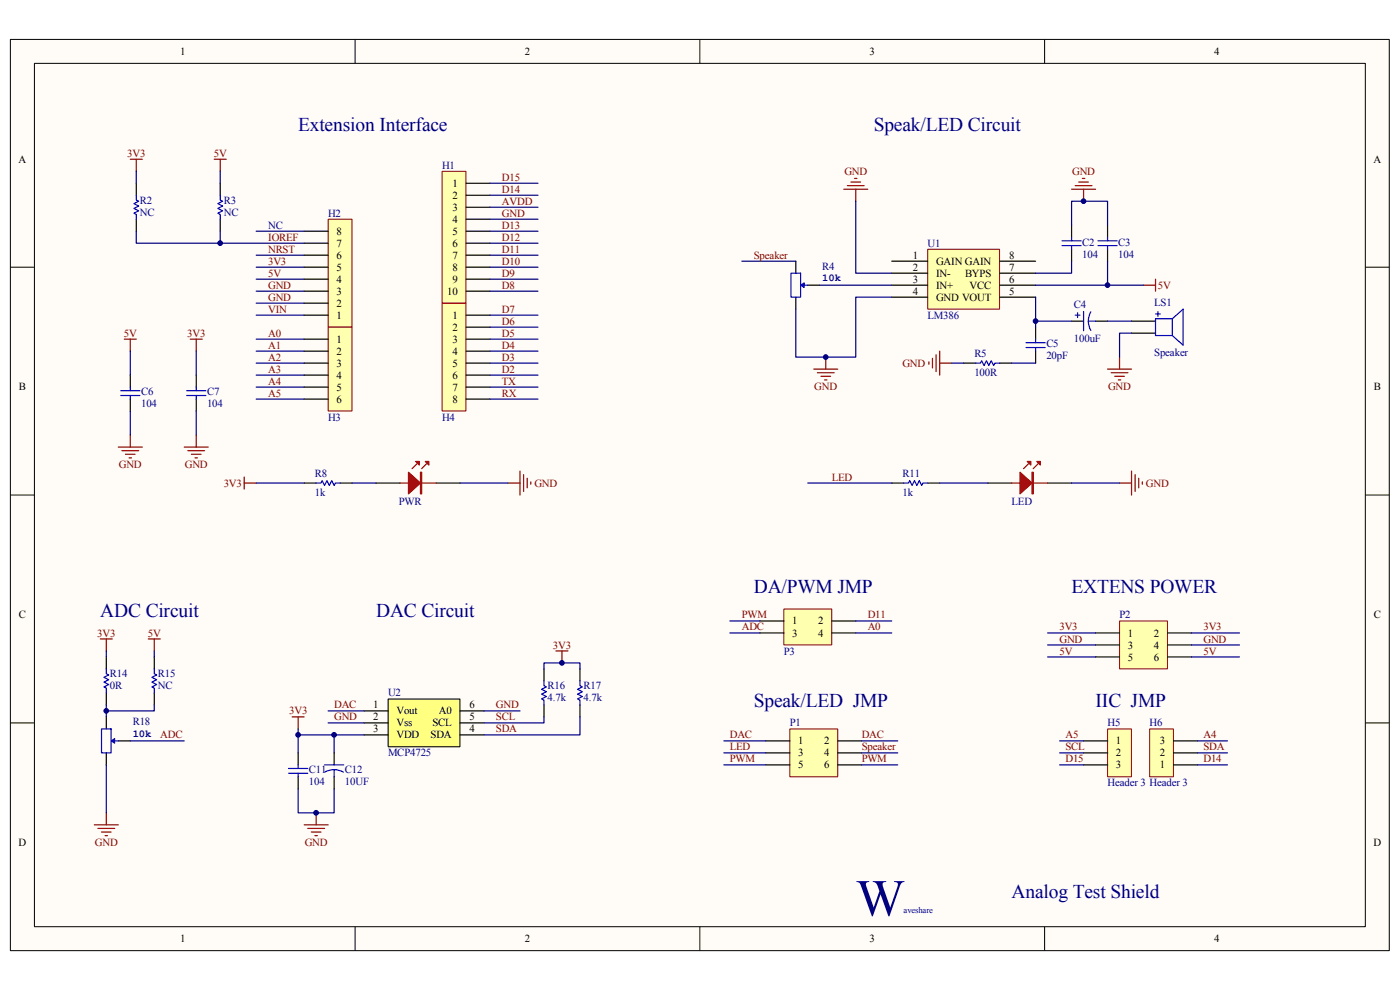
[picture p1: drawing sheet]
<svg xmlns="http://www.w3.org/2000/svg" width="297mm" height="210mm" viewBox="0 0 297 210" stroke-linecap="round" stroke-linejoin="round" font-family="sans-serif">
<path d="M2.2 8.4h292.5v193.3h-292.5z" fill="#fffcf8"/>
<path d="M2.2 8.4h292.5v193.3h-292.5z" fill="none" stroke="#000" stroke-width=".21"/>
<path d="M7.3 13.5h282.3v183.1h-282.3z" fill="#fffcf8"/>
<g fill="none" stroke="#000" stroke-width=".21">
<path d="M7.3 13.4h282.3v183.2h-282.3zM75.3 8.3v5.1M148.5 8.3v5.1M221.6 8.3v5.1M2.2 56.7h5.1M289.7 56.7h5M2.2 105h5.1M289.7 105h5M2.2 153.3h5.1M289.7 153.3h5M75.3 196.6v5.1M148.5 196.6v5.1"/>
<path d="M221.6 196.6v5.1"/>
</g>
<path d="M196.8 52.9h15.2v12.7h-15.2z" fill="#ffffb0"/>
<path d="M196.8 52.9h15.2v12.7h-15.2z" fill="none" stroke="#800000" stroke-width=".21"/>
<path d="M189.2 55.4h7.6M189.2 57.9h7.6M212.1 55.4h7.6M212.1 57.9h7.6M189.2 60.5h7.6M189.2 63h7.6M212.1 60.5h7.6M212.1 63h7.6M240 68.1h5.1M240 70.7h5.1" fill="none" stroke="#000" stroke-width=".25"/>
<path d="M245.1 66.6h1.1M245.6 66.1v1M248.7 67.6l2.3-2v7.6l-2.3-2M248.7 67.6v3.6M248.7 67.6h-3.6v3.6h3.6" fill="none" stroke="#00f" stroke-width=".25"/>
<path d="M69.6 46.5h5.1v22.9h-5.1z" fill="#ffffb0"/>
<path d="M69.6 46.5h5.1v22.9h-5.1z" fill="none" stroke="#800000" stroke-width=".21"/>
<path d="M64.5 59.2h5.1M64.5 56.7h5.1M64.5 54.1h5.1M64.5 51.6h5.1M64.5 49h5.1M64.5 66.9h5.1M64.5 64.3h5.1M64.5 61.8h5.1" fill="none" stroke="#000" stroke-width=".25"/>
<path d="M93.8 64.3h5v22.9h-5z" fill="#ffffb0"/>
<path d="M93.8 64.3h5v22.9h-5z" fill="none" stroke="#800000" stroke-width=".21"/>
<path d="M98.9 66.9h5.1M98.9 69.4h5.1M98.9 71.9h5.1M98.9 74.5h5.1M98.9 77h5.1M98.9 79.6h5.1M98.9 82.1h5.1M98.9 84.7h5.1" fill="none" stroke="#000" stroke-width=".25"/>
<path d="M93.8 36.4h5v27.9h-5z" fill="#ffffb0"/>
<path d="M93.8 36.3h5v28h-5z" fill="none" stroke="#800000" stroke-width=".21"/>
<path d="M98.9 38.9h5.1M98.9 41.4h5.1M98.9 44h5.1M98.9 46.5h5.1M98.9 49h5.1M98.9 51.6h5.1M98.9 54.1h5.1M98.9 56.7h5.1M98.9 59.2h5.1M98.9 61.8h5.1" fill="none" stroke="#000" stroke-width=".25"/>
<path d="M54.3 49h10.2M54.3 54.1h10.2M54.3 56.7h10.2M54.3 59.2h10.2M54.3 61.8h10.2M54.3 64.3h10.2M54.3 66.9h10.2" fill="none" stroke="#000080" stroke-width=".25"/>
<path d="M69.6 69.4h5.1v17.8h-5.1z" fill="#ffffb0"/>
<path d="M69.6 69.4h5.1v17.8h-5.1z" fill="none" stroke="#800000" stroke-width=".21"/>
<g fill="none" stroke="#000" stroke-width=".25">
<path d="M28.9 38.9v2.5M46.7 38.9v2.5M28.9 46.5v2.5M46.7 46.5v2.5M227.3 47.8v2.5M227.3 52.9v2.5M235 47.8v2.5M235 52.9v2.5M27.6 79.6v2.5M41.6 79.6v2.5M64.5 71.9h5.1M64.5 74.5h5.1"/>
<path d="M64.5 77h5.1M64.5 79.6h5.1M227.3 68.1h2.6M232.4 68.1h2.6M27.6 84.7v2.5M41.6 84.7v2.5M64.5 82.1h5.1M64.5 84.7h5.1M189.2 102.5h2.5M196.8 102.5h2.5M209.5 102.5h5.1M222.2 102.5h5.1"/>
</g>
<g fill="none" stroke="#000080" stroke-width=".25">
<path d="M28.9 36.3v2.6M46.7 36.3v2.6M104 38.9h10.1M28.9 49v2.6h17.8M46.7 49v2.6h17.8M104 41.4h10.1M104 44h10.1M104 46.5h10.1M104 49h10.1M104 51.6h10.1M104 54.1h10.1M104 56.7h10.1"/>
<path d="M104 59.2h10.1M181.5 42.7v15.2h7.7M227.3 55.4v2.5h-7.6M227.3 47.8v-5.1h7.7v5.1M235 55.4v5.1h-15.3M27.6 74.5v5.1M54.3 71.9h10.2M54.3 74.5h10.2M54.3 77h10.2M54.3 79.6h10.2M104 71.9h10.1M104 74.5h10.1"/>
<path d="M104 77h10.1M104 79.6h10.1M104 61.8h10.1M104 66.9h10.1M104 69.4h10.1M219.7 63v5.1h7.6M235 68.1h5M235 60.5h7.6M240 70.7h-2.5v5.1M27.6 87.2v5.1M54.3 82.1h10.2M54.3 84.7h10.2"/>
<path d="M104 82.1h10.1M104 84.7h10.1M54.3 102.5h10.2M74.7 102.5h5.1M97.6 102.5h10.2M171.4 102.5h17.8M199.3 102.5h10.2M227.3 102.5h10.2"/>
</g>
<g fill="none" stroke="#800000" stroke-width=".25">
<path d="M27.6 33.8h2.6M28.9 33.8v2.5M45.4 33.8h2.6M46.7 33.8v2.5M179.8 39.4h3.5M180.5 38.6h2.1M181.3 37.9h.5M228.1 39.4h3.6M228.9 38.6h2M229.6 37.9h.5M179 40.1h5.1M181.5 40.1v2.6"/>
<path d="M227.3 40.1h5.1M229.9 40.1v2.6M245.1 59.2v2.6M26.4 71.9h2.5M27.6 71.9v2.6M40.4 71.9h2.5M41.6 71.9v2.6M172.6 78.3h5.1M173.4 79.1h3.6M174.2 79.8h2M175.2 75.8v2.5M235 78.3h5"/>
<path d="M235.7 79.1h3.6M236.5 79.8h2M237.5 75.8v2.5M242.6 60.5h2.5M25.1 94.8h5.1M25.9 95.6h3.5M26.6 96.4h2.1M27.4 97.1h.5M27.6 92.3v2.5M39.1 94.8h5.1M39.9 95.6h3.5M40.6 96.4h2"/>
<path d="M41.4 97.1h.5M41.6 92.3v2.5M110.3 99.9v5.1M174.9 80.6h.5M237.2 80.6h.6M240 99.9v5.1M51.8 101.2v2.5M51.8 102.5h2.5M107.8 102.5h2.5M111.1 100.7v3.5M111.8 101.4v2.1M112.6 102.2v.5"/>
<path d="M237.5 102.5h2.5M240.8 100.7v3.5M241.6 101.4v2.1M242.3 102.2v.5"/>
</g>
<g fill="none" stroke="#00f" stroke-width=".25">
<path d="M28.9 41.4v1l.5 .3-1 .5 1 .5-1 .5 1 .5-1 .5 .5 .3v1M46.7 41.4v1l.5 .3-1 .5 1 .5-1 .5 1 .5-1 .5 .5 .3v1M225.3 51.1h4.1M225.3 52.1h4.1M227.3 50.3v.8M227.3 52.1v.8M232.9 51.1h4.1M232.9 52.1h4.1M235 50.3v.8M235 52.1v.8M228.1 66.9h1M228.6 66.3v1.1"/>
<path d="M229.9 66.1v4.1M230.9 68.1h1.5M231.4 66.1l-.4 1.2-.1 .9 .2 1.1 .3 .8M25.6 82.9h4.1M25.6 83.9h4.1M27.6 82.1v.8M27.6 83.9v.8M39.6 82.9h4.1M39.6 83.9h4.1M41.6 82.1v.8M41.6 83.9v.8M191.7 102.5h1l.3-.5 .5 1 .5-1 .5 1 .5-1 .5 1 .3-.5h1"/>
</g>
<path d="M218.2 98.4l-1 1M220.2 98.4l-1 1M214.6 102.5h7.6" fill="none" stroke="#bf0000" stroke-width=".25"/>
<g fill="#bf0000" stroke="#bf0000" stroke-width=".25">
<path d="M216.4 100.2l2.5 2.3-2.5 2.3z"/>
<path d="M220 97.9h.7v.7z"/>
<path d="M217.9 97.9h.8v.7z"/>
<path d="M218.9 100.2h.3v4.6h-.3z" fill-rule="evenodd"/>
</g>
<path d="M237.5 131.7h10.2v10.2h-10.2z" fill="#ffffb0"/>
<path d="M237.5 131.7h10.2v10.2h-10.2z" fill="none" stroke="#800000" stroke-width=".21"/>
<path d="M232.4 134.3h5.1M232.4 136.8h5.1M232.4 139.4h5.1M247.7 134.3h5.1M247.7 136.8h5.1M247.7 139.4h5.1" fill="none" stroke="#000" stroke-width=".25"/>
<path d="M222.2 134.3h10.2M222.2 136.8h10.2M222.2 139.4h10.2M252.8 134.3h10.1M252.8 136.8h10.1M252.8 139.4h10.1" fill="none" stroke="#000080" stroke-width=".25"/>
<path d="M167.6 154.6h10.1v10.2h-10.1z" fill="#ffffb0"/>
<path d="M167.6 154.6h10.1v10.2h-10.1z" fill="none" stroke="#800000" stroke-width=".21"/>
<path d="M162.5 157.2h5M162.5 159.7h5M177.7 157.2h5.1M177.7 159.7h5.1M162.5 162.2h5M177.7 162.2h5.1" fill="none" stroke="#000" stroke-width=".25"/>
<path d="M153.6 157.2h8.9M153.6 159.7h8.9M182.8 157.2h7.6M182.8 159.7h7.6M153.6 162.2h8.9M182.8 162.2h7.6" fill="none" stroke="#000080" stroke-width=".25"/>
<path d="M82.4 148.3h15.2v10.1h-15.2z" fill="#ffff80"/>
<path d="M82.3 148.3h15.3v10.1h-15.3z" fill="none" stroke="#000" stroke-width=".21"/>
<g fill="none" stroke="#000" stroke-width=".25">
<path d="M168.8 55.4v2.5M168.8 63v2.6M171.4 60.5h2.5M204.4 77h2.6M212.1 77h2.5M219.7 69.4v2.5M219.7 74.5v2.5M64.5 102.5h2.6M72.2 102.5h2.5M79.8 102.5h5.1M92.5 102.5h5.1M22.6 139.4v2.5"/>
<path d="M32.7 139.4v2.5M22.6 147v2.5M22.6 152.1v2.5M22.6 159.7v2.5M25.1 157.2h2.5M32.7 147v2.5M63.3 159.7v2.5M70.9 159.7v2.5M77.2 150.8h5.1M77.2 153.3h5.1M77.2 155.9h5.1M97.6 150.8h5.1"/>
<path d="M97.6 153.3h5.1M97.6 155.9h5.1M115.4 141.9v2.5M115.4 149.5v2.6M123 141.9v2.5M123 149.5v2.6M63.3 164.8v2.5M70.9 164.8v2.5"/>
</g>
<g fill="none" stroke="#00f" stroke-width=".25">
<path d="M167.8 57.9h2v5.1h-2zM170.1 60.5h1.3M207 77h1l.2-.5 .6 1 .5-1 .5 1 .5-1 .5 1 .2-.5h1.1M217.7 72.7h4M217.7 73.7h4M219.7 71.9v.8M219.7 73.7v.8M67.1 102.5h1l.2-.5 .5 1 .6-1 .5 1 .5-1 .5 1 .2-.5h1.1M21.5 154.6h2.1v5.1h-2.1zM22.6 141.9v1l.5 .3-1.1 .5 1.1 .5-1.1 .5 1.1 .5-1.1 .5 .6 .3v1M23.8 157.2h1.3M32.7 141.9v1l.5 .3-1 .5 1 .5-1 .5 1 .5-1 .5 .5 .3v1"/>
<path d="M115.4 144.4v1.1l.5 .2-1 .5 1 .5-1 .5 1 .5-1 .6 .5 .2v1M123 144.4v1.1l.5 .2-1 .5 1 .5-1 .5 1 .5-1 .6 .5 .2v1M61.2 163h4.1M61.2 164h4.1M63.3 162.2v.8M63.3 164v.8M68.8 162.2h4.1M70.9 163.3l1.2 .2 .8 .3M70.9 163.3h-.8l-1.2 .5M70.9 163.3v1.5"/>
</g>
<g fill="#00f" stroke="#00f" stroke-width=".21">
<path d="M23.6 157.2l.7-.5v1z"/>
<path d="M169.8 60.5l.8-.5v1z"/>
</g>
<g fill="none" stroke="#000080" stroke-width=".25">
<path d="M157.4 55.4h11.4M41.6 74.5v5.1M173.9 60.5h15.3M189.2 63h-7.7v12.8h-12.7v-10.2M201.9 77h2.5M214.6 77h5.1M219.7 68.1v1.3M41.6 87.2v5.1M22.6 138.1v1.3M32.7 138.1v1.3M22.6 149.5v1.3M27.6 157.2h11.5"/>
<path d="M32.7 149.5v1.3h-10.1v1.3M63.3 154.6v1.3h13.9M63.3 155.9v3.8M69.6 150.8h7.6M69.6 153.3h7.6M70.9 155.9v3.8M102.7 150.8h7.6M115.4 141.9v-1.3h7.6v1.3M115.4 152.1v1.2h-12.7M123 152.1v3.8h-20.3M22.6 162.2v10.2M63.3 167.3v5.1h7.6v-5.1"/>
</g>
<g fill="none" stroke="#800000" stroke-width=".25">
<path d="M197.1 76.8v.5M197.8 76v2M198.6 75.2v3.6M199.3 74.5v5.1M199.3 77h2.6M21.3 135.5h2.5M22.6 135.5v2.6M31.5 135.5h2.5M32.7 135.5v2.6M117.9 138.1h2.6M119.2 138.1v2.5M62 152.1h2.5"/>
<path d="M63.3 152.1v2.5M20 175h5.1M20.8 175.7h3.5M21.5 176.5h2.1M22.3 177.3h.5M22.6 172.4v2.6M64.5 175h5.1M65.3 175.7h3.5M66.1 176.5h2M66.8 177.3h.5M67.1 172.4v2.6"/>
</g>
<path d="M88.4 98.4l-1 1M90.5 98.4l-1 1M84.9 102.5h7.6" fill="none" stroke="#bf0000" stroke-width=".25"/>
<g fill="#bf0000" stroke="#bf0000" stroke-width=".25">
<path d="M86.7 100.2l2.5 2.3-2.5 2.3z"/>
<path d="M90.2 97.9h.8v.7z"/>
<path d="M88.2 97.9h.7v.7z"/>
<path d="M89.2 100.2h.3v4.6h-.3z" fill-rule="evenodd"/>
</g>
<path d="M166.3 129.2h10.1v7.6h-10.1z" fill="#ffffb0"/>
<path d="M166.3 129.2h10.1v7.6h-10.1z" fill="none" stroke="#800000" stroke-width=".21"/>
<path d="M161.2 131.7h5.1M161.2 134.3h5.1M176.5 131.7h5M176.5 134.3h5" fill="none" stroke="#000" stroke-width=".25"/>
<path d="M154.8 131.7h6.4M154.8 134.3h6.4M181.5 131.7h7.7M181.5 134.3h7.7" fill="none" stroke="#000080" stroke-width=".25"/>
<path d="M235 154.6h5v10.2h-5z" fill="#ffffb0"/>
<path d="M235 154.6h5v10.2h-5z" fill="none" stroke="#800000" stroke-width=".21"/>
<path d="M229.9 157.2h5.1M229.9 159.7h5.1M229.9 162.2h5.1" fill="none" stroke="#000" stroke-width=".25"/>
<path d="M243.9 154.6h5v10.2h-5z" fill="#ffffb0"/>
<path d="M243.9 154.6h5v10.2h-5z" fill="none" stroke="#800000" stroke-width=".21"/>
<path d="M249 159.7h5M249 157.2h5M249 162.2h5" fill="none" stroke="#000" stroke-width=".25"/>
<path d="M224.8 157.2h5.1M224.8 159.7h5.1M254 157.2h6.4M254 159.7h6.4M224.8 162.2h5.1M254 162.2h6.4" fill="none" stroke="#000080" stroke-width=".25"/>
<g fill="#000080" stroke="#000080" stroke-width=".21">
<circle cx="22.5" cy="150.8" r=".5"/>
<circle cx="46.7" cy="51.6" r=".5"/>
<circle cx="63.2" cy="155.9" r=".5"/>
<circle cx="67.1" cy="172.4" r=".5"/>
<circle cx="70.9" cy="155.9" r=".5"/>
<circle cx="119.2" cy="140.6" r=".5"/>
<circle cx="175.2" cy="75.7" r=".5"/>
<circle cx="219.7" cy="68.1" r=".5"/>
<circle cx="229.9" cy="42.7" r=".5"/>
<circle cx="234.9" cy="60.5" r=".5"/>
</g>
<text font-size="11" fill="#000080" x="181.5" y="194.2">W</text>
<g font-size="4.1" fill="#000080">
<text x="63.2" y="27.8">Extension Interface</text>
<text x="185.3" y="27.8">Speak/LED Circuit</text>
<text x="159.9" y="125.7">DA/PWM JMP</text>
<text x="227.3" y="125.7">EXTENS POWER</text>
<text x="21.3" y="130.8">ADC Circuit</text>
<text x="79.8" y="130.8">DAC Circuit</text>
<text x="159.9" y="149.9">Speak/LED JMP</text>
<text x="232.4" y="149.9">IIC JMP</text>
<text x="214.6" y="190.6">Analog Test Shield</text>
</g>
<g font-size="2.3">
<text x="38.2" y="11.6">1</text>
<text x="111.4" y="11.6">2</text>
<text x="184.5" y="11.6">3</text>
<text x="257.6" y="11.6">4</text>
<text x="4" y="34.5">A</text>
<text x="291.4" y="34.5">A</text>
<text x="96" y="39.6">1</text>
<text x="96" y="42.2">2</text>
<text x="96" y="44.7">3</text>
<text x="96" y="47.3">4</text>
<text x="71.4" y="52.4">7</text>
<text x="71.4" y="49.8">8</text>
<text x="96" y="49.8">5</text>
<text x="96" y="52.4">6</text>
<text x="71.4" y="60">4</text>
<text x="71.4" y="57.4">5</text>
<text x="71.4" y="54.9">6</text>
<text x="96" y="54.9">7</text>
<text x="96" y="57.4">8</text>
<text x="96" y="60">9</text>
<text x="193.6" y="54.9">1</text>
<text x="193.6" y="57.4">2</text>
<text x="193.6" y="60">3</text>
<text x="198.6" y="56.2">GAIN GAIN</text>
<text x="198.6" y="58.7">IN-</text>
<text x="204.7" y="58.7">BYPS</text>
<text x="214.1" y="60">6</text>
<text x="214.1" y="57.4">7</text>
<text x="214.1" y="54.9">8</text>
<text x="71.4" y="65.1">2</text>
<text x="71.4" y="62.5">3</text>
<text x="94.8" y="62.5">10</text>
<text x="193.6" y="62.5">4</text>
<text x="198.6" y="61.2">IN+</text>
<text x="198.6" y="63.8">GND VOUT</text>
<text x="205.7" y="61.2">VCC</text>
<text x="214.1" y="62.5">5</text>
<text x="71.4" y="67.6">1</text>
<text x="96" y="67.6">1</text>
<text x="96" y="70.2">2</text>
<text x="71.4" y="72.7">1</text>
<text x="71.4" y="75.2">2</text>
<text x="71.4" y="77.8">3</text>
<text x="96" y="72.7">3</text>
<text x="96" y="75.2">4</text>
<text x="96" y="77.8">5</text>
<text x="4" y="82.8">B</text>
<text x="71.4" y="80.3">4</text>
<text x="71.4" y="82.9">5</text>
<text x="96" y="80.3">6</text>
<text x="96" y="82.9">7</text>
<text x="291.4" y="82.8">B</text>
<text x="71.4" y="85.4">6</text>
<text x="96" y="85.4">8</text>
<text x="4" y="131.2">C</text>
<text x="291.4" y="131.2">C</text>
<text x="168.1" y="132.5">1</text>
<text x="168.1" y="135">3</text>
<text x="173.5" y="132.5">2</text>
<text x="173.5" y="135">4</text>
<text x="239.3" y="135">1</text>
<text x="239.3" y="137.6">3</text>
<text x="244.8" y="135">2</text>
<text x="244.8" y="137.6">4</text>
<text x="239.3" y="140.1">5</text>
<text x="244.8" y="140.1">6</text>
<text x="79.2" y="150.3">1</text>
<text x="79.2" y="152.8">2</text>
<text x="79.2" y="155.4">3</text>
<text x="84.1" y="151.6">Vout</text>
<text x="84.1" y="154.1">Vss</text>
<text x="91.7" y="154.1">SCL</text>
<text x="93.1" y="151.6">A0</text>
<text x="99.6" y="155.4">4</text>
<text x="99.6" y="152.8">5</text>
<text x="99.6" y="150.3">6</text>
<text x="84.1" y="156.6">VDD</text>
<text x="91.3" y="156.6">SDA</text>
<text x="169.3" y="157.9">1</text>
<text x="169.3" y="160.4">3</text>
<text x="174.8" y="157.9">2</text>
<text x="174.8" y="160.4">4</text>
<text x="236.7" y="157.9">1</text>
<text x="236.7" y="160.4">2</text>
<text x="246" y="160.4">2</text>
<text x="246" y="157.9">3</text>
<text x="169.3" y="163">5</text>
<text x="174.8" y="163">6</text>
<text x="236.7" y="163">3</text>
<text x="246" y="163">1</text>
<text x="4" y="179.5">D</text>
<text x="291.4" y="179.5">D</text>
<text x="38.2" y="199.9">1</text>
<text x="111.4" y="199.9">2</text>
<text x="184.5" y="199.9">3</text>
<text x="257.6" y="199.9">4</text>
</g>
<g font-size="2.3" fill="#800000">
<text x="27" y="33.3">3V3</text>
<text x="45.4" y="33.3">5V</text>
<text x="106.5" y="38.4">D15</text>
<text x="106.5" y="40.9">D14</text>
<text x="179.1" y="37.1">GND</text>
<text x="227.4" y="37.1">GND</text>
<text x="106.5" y="43.4">AVDD</text>
<text x="106.5" y="46">GND</text>
<text x="56.9" y="51.1">IOREF</text>
<text x="56.9" y="53.6">NRST</text>
<text x="106.5" y="48.5">D13</text>
<text x="106.5" y="51.1">D12</text>
<text x="106.5" y="53.6">D11</text>
<text x="56.9" y="56.2">3V3</text>
<text x="56.9" y="58.7">5V</text>
<text x="106.5" y="56.2">D10</text>
<text x="106.5" y="58.7">D9</text>
<text x="159.9" y="54.9">Speaker</text>
<text x="56.9" y="61.2">GND</text>
<text x="56.9" y="63.8">GND</text>
<text x="106.5" y="61.2">D8</text>
<text x="245.6" y="61.2">5V</text>
<text x="26.3" y="71.4">5V</text>
<text x="39.7" y="71.4">3V3</text>
<text x="56.9" y="66.3">VIN</text>
<text x="56.9" y="71.4">A0</text>
<text x="106.5" y="66.3">D7</text>
<text x="106.5" y="68.9">D6</text>
<text x="106.5" y="71.4">D5</text>
<text x="56.9" y="74">A1</text>
<text x="56.9" y="76.5">A2</text>
<text x="106.5" y="74">D4</text>
<text x="106.5" y="76.5">D3</text>
<text x="191.4" y="77.8">GND</text>
<text x="56.9" y="79.1">A3</text>
<text x="56.9" y="81.6">A4</text>
<text x="106.5" y="79.1">D2</text>
<text x="106.5" y="81.6">TX</text>
<text x="172.8" y="82.8">GND</text>
<text x="235.1" y="82.8">GND</text>
<text x="56.9" y="84.1">A5</text>
<text x="106.5" y="84.1">RX</text>
<text x="25.2" y="99.4">GND</text>
<text x="39.2" y="99.4">GND</text>
<text x="176.4" y="101.9">LED</text>
<text x="47.5" y="103.2">3V3</text>
<text x="113.4" y="103.2">GND</text>
<text x="243.1" y="103.2">GND</text>
<text x="157.4" y="131.2">PWM</text>
<text x="184.1" y="131.2">D11</text>
<text x="20.6" y="135">3V3</text>
<text x="31.4" y="135">5V</text>
<text x="117.3" y="137.6">3V3</text>
<text x="157.4" y="133.7">ADC</text>
<text x="184.1" y="133.7">A0</text>
<text x="224.8" y="133.7">3V3</text>
<text x="224.8" y="136.3">GND</text>
<text x="255.3" y="136.3">GND</text>
<text x="255.3" y="133.7">3V3</text>
<text x="224.8" y="138.8">5V</text>
<text x="255.3" y="138.8">5V</text>
<text x="61.3" y="151.6">3V3</text>
<text x="70.9" y="150.3">DAC</text>
<text x="70.9" y="152.8">GND</text>
<text x="105.2" y="150.3">GND</text>
<text x="105.2" y="152.8">SCL</text>
<text x="105.2" y="155.4">SDA</text>
<text x="34" y="156.6">ADC</text>
<text x="154.8" y="161.7">PWM</text>
<text x="154.8" y="159.2">LED</text>
<text x="154.8" y="156.6">DAC</text>
<text x="182.8" y="159.2">Speaker</text>
<text x="182.8" y="156.6">DAC</text>
<text x="182.8" y="161.7">PWM</text>
<text x="226" y="159.2">SCL</text>
<text x="226" y="161.7">D15</text>
<text x="226" y="156.6">A5</text>
<text x="255.3" y="159.2">SDA</text>
<text x="255.3" y="161.7">D14</text>
<text x="255.3" y="156.6">A4</text>
<text x="20.1" y="179.5">GND</text>
<text x="64.6" y="179.5">GND</text>
</g>
<g font-size="2.3" fill="#000080">
<text x="93.8" y="35.8">H1</text>
<text x="29.7" y="43.2">R2</text>
<text x="29.7" y="45.7">NC</text>
<text x="47.5" y="43.2">R3</text>
<text x="47.5" y="45.7">NC</text>
<text x="69.6" y="46">H2</text>
<text x="56.9" y="48.5">NC</text>
<text x="196.8" y="52.4">U1</text>
<text x="229.6" y="52.1">C2</text>
<text x="237.2" y="52.1">C3</text>
<text x="174.4" y="57.2">R4</text>
<text x="229.6" y="54.6">104</text>
<text x="237.2" y="54.6">104</text>
<text x="227.8" y="65.3">C4</text>
<text x="244.9" y="64.8">LS1</text>
<text x="196.8" y="67.6">LM386</text>
<text x="206.7" y="75.7">R5</text>
<text x="222" y="73.7">C5</text>
<text x="222" y="76.3">20pF</text>
<text x="227.8" y="72.4">100uF</text>
<text x="244.9" y="75.5">Speaker</text>
<text x="29.9" y="83.9">C6</text>
<text x="43.9" y="83.9">C7</text>
<text x="206.7" y="79.8">100R</text>
<text x="29.9" y="86.4">104</text>
<text x="43.9" y="86.4">104</text>
<text x="69.6" y="89.2">H3</text>
<text x="93.8" y="89.2">H4</text>
<text x="66.8" y="101.2">R8</text>
<text x="191.4" y="101.2">R11</text>
<text x="66.8" y="105.2">1k</text>
<text x="84.6" y="107">PWR</text>
<text x="191.4" y="105.2">1k</text>
<text x="214.6" y="107">LED</text>
<text x="237.5" y="131.2">P2</text>
<text x="23.3" y="143.7">R14</text>
<text x="33.5" y="143.7">R15</text>
<text x="166.3" y="138.8">P3</text>
<text x="23.3" y="146.2">0R</text>
<text x="33.5" y="146.2">NC</text>
<text x="82.3" y="147.7">U2</text>
<text x="116.2" y="146.2">R16</text>
<text x="116.2" y="148.8">4.7k</text>
<text x="123.8" y="146.2">R17</text>
<text x="123.8" y="148.8">4.7k</text>
<text x="28.1" y="153.8">R18</text>
<text x="167.5" y="154.1">P1</text>
<text x="234.9" y="154.1">H5</text>
<text x="243.8" y="154.1">H6</text>
<text x="82.3" y="160.4">MCP4725</text>
<text x="65.5" y="164">C11</text>
<text x="65.5" y="166.6">104</text>
<text x="73.2" y="164">C12</text>
<text x="73.2" y="166.6">10UF</text>
<text x="234.9" y="166.8">Header 3 Header 3</text>
</g>
<g font-size="2.2" fill="#000080">
<text x="174.4" y="59.6">10k</text>
<text x="28.1" y="156.2">10k</text>
</g>
<text font-size="1.8" fill="#000080" x="191.7" y="193.6">aveshare</text>
</svg>
